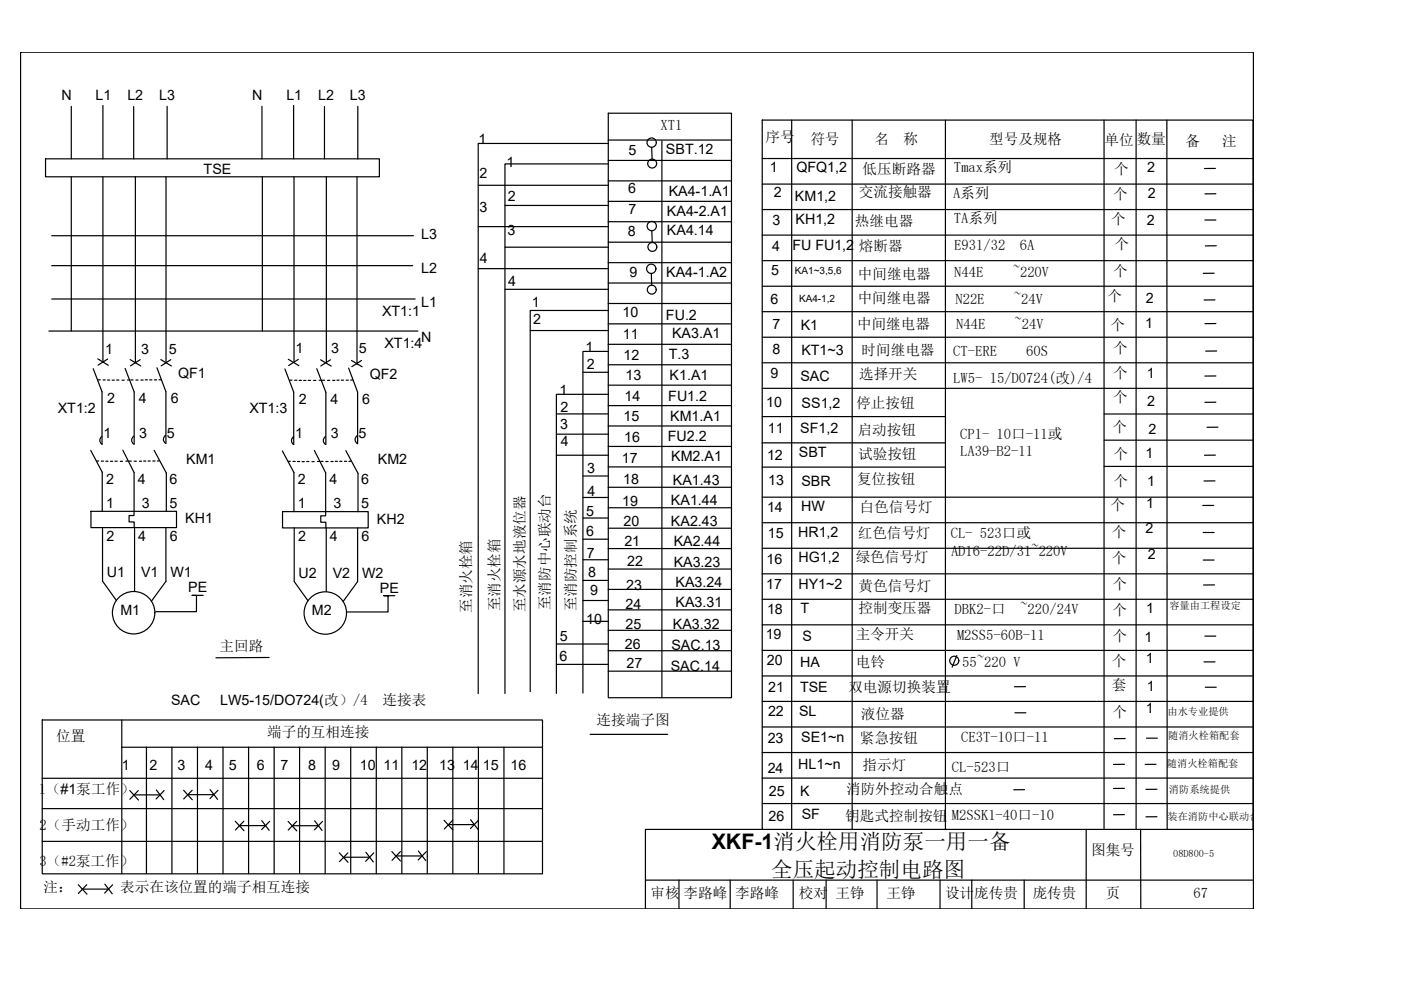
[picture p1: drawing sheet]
<svg xmlns="http://www.w3.org/2000/svg" width="297mm" height="210mm" viewBox="0 0 297 210" stroke-linecap="round" stroke-linejoin="round" font-family="sans-serif">
<!-- layer: 0 -->
<g fill="none" stroke="#000" stroke-width=".25">
<path d="M4.4 11.1h261.3v181.6h-261.3zM9.7 33.7h70.7v3.8h-70.7zM15.1 22.5v11.2M15.1 37.5v32.7M21.8 22.4v11.3M21.8 37.5v39.2M28.3 22.6v11.1M28.7 37.5v39.4M35.2 37.5v39.4M35.4 22.5v11.2M55.5 22.5v11.2M55.6 37.5v32.7"/>
<path d="M62.3 22.4v11.3M62.3 37.5v39.2M68.8 22.6v11.1M69.2 37.5v39.4M75.7 37.5v39.8M75.9 22.5v11.2M101.4 39.3h27.6M128.9 38.4h26.1M128.9 34h26.1M128.9 29.7h26.1M129 24h26.1v123.9h-26.1zM129 30.4h-27.6v116.7"/>
<path d="M129 34.8h-21.9v112.2M138.2 31.2l.1 2.5M140.3 29.9v118M161.6 25.5h104.1v150.4h-104.1zM161.6 39h104.1M161.6 33.6h104.1M167.9 25.5v150.4M180.7 25.5v150.4M200.4 25.5v150.4M234.1 25.5v150.4M240.9 25.5v150.4M247.4 25.5l.1 150.4"/>
<path d="M257.7 35.7h-2.3M11 56.3h76.5M11 50h76.7M101.4 48h27.6M101.4 57h27.6M107.1 43.6h21.9M107.1 52.4h21.9M128.9 55.7h26.1M128.9 51.4h26.1M128.9 47h26.1M128.9 42.7h26.1M138.1 58l.1 2.5"/>
<path d="M138.2 48.9l.1 2.5M161.6 55.3h104.1M161.6 49.8h104.1M161.6 44.4h104.1M255.5 46.7h2.3M257.4 57.9l-2.3 .1M257.8 41.1h-2.3M257.9 52.1h-2.4M10.4 70.2h78.2M11 63.4h77M19.8 78.2l1.8 4.9v11.1a1.01 1.01 0 0 1 0-1.7M20.7 76.1l2.3 1.3"/>
<path d="M22.8 76.1l-2 1.3M26.5 78.1l1.9 5v11.1M27.6 76.2l2.2 1.4M29.7 76.3l-2 1.3M33.3 78l1.9 5.1v10.9M34.1 76.2l2.2 1.4M36.2 76.3l-2 1.3M60.4 78.2l1.9 4.9v11.2a1.01 1.01 0 0 1 0-1.7M61.1 76.2l2.3 1.3M63.2 76.2l-2 1.3M67.2 78.2l1.9 5v11.1M68 76.3l2.2 1.3"/>
<path d="M70.1 76.3l-2.1 1.3M73.9 78l1.9 5.1v11M74.5 76.4l2.3 1.4M76.6 76.4l-2 1.3M107.1 61.3h21.9M112.4 70.1h16.6M123.6 78.9h5.4M128.9 77.3h26.1M128.9 73h26.1M128.9 68.7h26.1M128.9 64.3h26.1M128.9 60h26.1"/>
<path d="M129 65.8h-16.6v80.8M129 74.5h-5.4v72.4M161.6 76.9h104.1M161.6 71.5h104.1M161.6 66.1h104.1M161.6 60.7h104.1M257.6 63.6h-2.3M257.8 79.7h-2.3M257.8 68.6h-2.3M258 74.4h-2.4M19.2 95.5l2.5 4.6v8.3M20.5 97.7h.4"/>
<path d="M20.8 80.5h.5M21.5 97.8h.4M21.8 80.6h.5M22.4 97.8h.5M22.8 80.6h.5M23.4 97.8h.5M23.8 80.6h.4M24.4 97.8h.4M24.7 80.6h.5M25.5 97.8h.5M25.9 80.6h.4M26 95.4l2.4 4.8v9.1h-1v1.4h1v1.2"/>
<path d="M26.7 97.8h.5M27 80.6h.5M27.4 97.8h.5M27.7 80.6h.5M28.4 92.5a1.01 1.01 0 0 0 0 1.7M28.4 97.8h.5M28.8 80.6h.5M29.5 97.8h.5M29.9 80.6h.5M30.5 97.7h.4M30.8 80.5h.5M31.4 97.7h.5"/>
<path d="M31.7 80.5h.5M32.4 97.7h.5M32.7 95.5l2.6 4.8v8.1M32.7 80.5h.5M33.4 97.7h.4M33.7 80.5h.5M35.1 92.3a1.01 1.01 0 0 0 0 1.7M59.9 95.6l2.4 4.6v8.3M61.1 97.8h.5M61.4 80.6h.5M62.1 97.8h.5M62.5 80.6h.4"/>
<path d="M63.1 97.9h.4M63.4 80.6h.5M64.1 97.9h.4M64.4 80.7h.5M65 97.9h.5M65.4 80.6h.4M66.1 97.9h.5M66.5 80.7h.5M66.7 95.5l2.3 4.7v9.2h-1v1.3h1.1v1.2M67.3 97.8h.5M67.7 80.6h.4M68 97.8h.5"/>
<path d="M68.4 80.6h.4M69 92.6a1.01 1.01 0 0 0 0 1.6M69.1 97.9h.5M69.4 80.6h.5M70.2 97.9h.4M70.5 80.6h.5M71.1 97.8h.4M71.4 80.6h.5M72 97.8h.5M72.4 80.6h.4M73 97.8h.5M73.3 95.5l2.6 4.9v8.1"/>
<path d="M73.4 80.6h.5M74 97.8h.4M74.3 80.6h.5M75.7 92.4a1.01 1.01 0 0 0 0 1.6M118 87.8h11M118 92.1h11M118 96.5h11M128.9 99h26.1M128.9 94.7h26.1M128.9 90.3h26.1M128.9 86h26.1M128.9 81.7h26.1"/>
<path d="M129 83.6h-11v63.4M161.6 82.3h104.1M161.6 88.3h38.8M161.6 93.9h38.8M161.6 99h38.8M234.1 87.8h31.6M234.1 93.3h31.6M234.1 98.9h31.6M257.7 96.5h-2.3M257.8 85.3h-2.3M258.2 90.6h-2.3M19.3 108.4h18.1v3.5h-18.1z"/>
<path d="M21.7 111.9v11.3l3 4.1M28.5 111.9v13.4M35.2 111.9v11.4l-3.1 4.2M59.9 108.5h18.2v3.4h-18.2zM62.4 111.9v11.4l2.9 4.1M69.2 111.9v13.5M75.8 111.9v11.4l-3.1 4.2M123.6 100.9h5.4M123.6 105.5h5.4M123.6 109.8h5.4M123.6 114.3h5.4M123.6 118.7h5.4"/>
<path d="M128.9 116.3h26.1M128.9 112h26.1M128.9 107.7h26.1M128.9 103.3h26.1M161.6 116.2h104.1M161.6 110.8h104.1M161.6 105.4h104.1M255 107.2h2.3M255.1 118.7h2.3M255.1 112.9h2.3M257.6 102h-2.3M43.1 126.2h-2.4h1v3.5h-8.7"/>
<path d="M57.1 139.4l-11.3 .1M83.7 126.3h-2.3h.9v3.5h-8.7M118 136.5h11M123.6 123.1h5.4M123.6 127.3h5.4M123.6 131.7h5.4M128.9 138h26.1M128.9 133.6h26.1M128.9 129.3h26.1M128.9 125h26.1M128.9 120.7h26.1M161.6 137.9h104.1"/>
<path d="M161.6 132.5h104.1M161.6 127.1h104.1M161.6 121.7h104.1M202.9 139l-1 2.5M255.5 134.9h2.3M257.5 124h-2.3M9 152.7h106v32.6h-106zM25.8 152.7v32.6M25.8 158.4h89.2M31.1 158.4v26.9M36.4 158.4v26.9M41.9 158.4v26.9"/>
<path d="M47.3 158.4v26.9M52.7 158.4v26.9M58.1 158.4v26.9M63.5 158.4v26.9M68.9 158.4v26.9M74.4 158.4v26.9M79.8 158.4v26.9M85.2 158.4v26.9M90.6 158.4v26.9M96 158.4v26.9M101.4 158.4v26.9M106.8 158.4v26.9"/>
<path d="M118 140.9h11M125.1 155.7h16.5M128.9 142.3h26.1M161.6 159.6h104.1M161.6 154.1h104.1M161.6 148.7h104.1M161.6 143.3h104.1M215.2 151.1h2.3M217.4 145.6h-2.3M238.6 156.6h-2.3M243.1 156.5h2.3M255.3 140.3h2.3"/>
<path d="M255.5 145.7h2.4M9 165h106M9 171.5h106M9 178.4h106M27.5 167.6l1.9 2M28.4 168.5h5.6M29.3 167.6l-1.8 1.9M33.1 167.5l1.6 2M34.8 167.6l-1.7 1.8M38.9 167.6l1.9 2M39.9 168.5h5.5M40.7 167.6l-1.8 1.8"/>
<path d="M44.6 167.4l1.5 2.1M46.2 167.6l-1.7 1.7M49.9 174.1l1.8 2M50.8 175h5.5M51.7 174.1l-1.8 1.9M55.5 174l1.6 2M57.2 174.1l-1.7 1.8M61.1 174.2l1.8 2M62 175.1h5.5M62.9 174.2l-1.8 1.8M66.7 174l1.6 2.1M68.4 174.2l-1.7 1.7"/>
<path d="M94.1 173.9l1.9 2M95.1 174.8h5.5M96 173.9l-1.8 1.9M99.8 173.8l1.5 2.1M101.4 173.9l-1.7 1.8M161.6 175.9h-24.8v16.8M161.6 170.4h104.1M161.6 165h104.1M217.2 167.4h-2.3M230.3 175.9v16.8M238.4 162.1h-2.3M238.4 167.2h-2.3"/>
<path d="M238.4 172.7h-2.3M241.8 175.9l.1 16.8M245.1 162.1h-2.3M245.3 167.3l-2.3 .1M245.3 173.2h-2.3M16.6 187.6l1.8 2M17.5 188.5h5.5M18.4 187.6l-1.8 1.8M22.2 187.5l1.6 2M23.9 187.6l-1.7 1.8M71.9 180.8l1.9 2M72.9 181.8h5.5"/>
<path d="M73.8 180.8l-1.8 1.9M77.6 180.7l1.5 2.1M79.2 180.8l-1.7 1.8M83.1 180.6l1.8 2M84 181.5h5.5M84.9 180.6l-1.8 1.8M88.7 180.4l1.6 2.1M90.4 180.6l-1.7 1.7M136.8 186.6h128.9M144 186.6v6.1M154.8 186.6v6.1M168.2 186.6v6.1"/>
<path d="M175.2 186.6v6.1M185.9 186.6v6.1M199.3 186.6v6.1M206 186.6v6.1M217.1 186.6v6.1"/>
<circle cx="138.2" cy="30.2" r=".98"/>
<circle cx="138.3" cy="34.7" r=".94"/>
<circle cx="138.1" cy="57" r=".98"/>
<circle cx="138.2" cy="47.9" r=".98"/>
<circle cx="138.3" cy="52.4" r=".94"/>
<circle cx="138.2" cy="61.4" r=".94"/>
<circle cx="28.3" cy="129.9" r="4.5"/>
<circle cx="69" cy="130" r="4.5"/>
<circle cx="202.3" cy="140.1" r=".96"/>
</g>
<text font-size="4.6" x="163.5" y="186">全压起动控制电路图</text>
<text font-size="4.5" x="150.9" y="180.1">XKF-1消火栓用消防泵一用一备</text>
<g font-size="3.1">
<text x="140" y="27.6">XT1</text>
<text x="162.3" y="30.1">序号</text>
<text x="171.8" y="30.6">符号</text>
<text x="185.4" y="30.4">名</text>
<text x="191.6" y="30.4">称</text>
<text x="209.7" y="30.6">型号及规格</text>
<text x="234.2" y="30.8">单位</text>
<text x="241" y="30.6">数量</text>
<text x="251.4" y="30.9">备</text>
<text x="259.1" y="30.9">注</text>
<text x="182.1" y="41.9">交流接触器</text>
<text x="182.9" y="36.8">低压断路器</text>
<text x="202.2" y="36.5">Tmax系列</text>
<text x="236.2" y="37">个</text>
<text x="181.3" y="47.9">热继电器</text>
<text x="202.1" y="42">A系列</text>
<text x="202.2" y="47.3">TA系列</text>
<text x="235.6" y="47.6">个</text>
<text x="236" y="42.2">个</text>
<text x="182.1" y="53.2">熔断器</text>
<text x="202.3" y="53.1">E931/32</text>
<text x="216.2" y="53.1">6A</text>
<text x="236.3" y="52.7">个</text>
<text x="181.9" y="59.2">中间继电器</text>
<text x="202.3" y="58.8">N44E</text>
<text x="214.7" y="58.8">~220V</text>
<text x="236" y="58.5">个</text>
<text x="181.8" y="64.3">中间继电器</text>
<text x="202.6" y="64.6">N22E</text>
<text x="215" y="64.6">~24V</text>
<text x="234.8" y="63.9">个</text>
<text x="181.7" y="69.7">中间继电器</text>
<text x="202.7" y="69.7">N44E</text>
<text x="215.1" y="69.7">~24V</text>
<text x="235.5" y="70">个</text>
<text x="182.7" y="75.3">时间继电器</text>
<text x="202.1" y="75.4">CT-ERE</text>
<text x="217.6" y="75.4">60S</text>
<text x="236" y="74.8">个</text>
<text x="182.1" y="80.4">选择开关</text>
<text x="202.1" y="81.2">LW5- 15/D0724(改)/4</text>
<text x="236" y="80.1">个</text>
<text x="181.6" y="86.4">停止按钮</text>
<text x="236" y="85.3">个</text>
<text x="181.8" y="92.3">启动按钮</text>
<text x="203.6" y="93.1">CP1- 10口-11或</text>
<text x="235.8" y="91.7">个</text>
<text x="181.9" y="97.3">试验按钮</text>
<text x="203.6" y="96.7">LA39-B2-11</text>
<text x="236.1" y="97.4">个</text>
<text x="181.7" y="102.6">复位按钮</text>
<text x="236.1" y="103">个</text>
<text x="182.2" y="108.6">白色信号灯</text>
<text x="235.5" y="108.2">个</text>
<text x="235.8" y="113.8">个</text>
<text x="181.4" y="119.3">绿色信号灯</text>
<text x="181.9" y="114.1">红色信号灯</text>
<text x="201.6" y="114.1">CL- 523口或</text>
<text x="201.6" y="118">AD16-22D/31~220V</text>
<text x="235.8" y="119.4">个</text>
<text x="182" y="125.2">黄色信号灯</text>
<text x="235.8" y="124.8">个</text>
<text x="99.9" y="130" transform="rotate(-90 99.9 130)">至消火栓箱</text>
<text x="105.9" y="129.6" transform="rotate(-90 105.9 129.6)">至消火栓箱</text>
<text x="111.3" y="129.9" transform="rotate(-90 111.3 129.9)">至水源水地液位器</text>
<text x="116.6" y="129.4" transform="rotate(-90 116.6 129.4)">至消防中心联动台</text>
<text x="122.1" y="129.6" transform="rotate(-90 122.1 129.6)">至消防控制系统</text>
<text x="182" y="130">控制变压器</text>
<text x="202.4" y="130.1">DBK2-口</text>
<text x="216.3" y="130.1">~220/24V</text>
<text x="235.8" y="130.3">个</text>
<text x="46.5" y="138">主回路</text>
<text x="181.4" y="135.5">主令开关</text>
<text x="202.9" y="135.7">M2SS5-60B-11</text>
<text x="235.8" y="135.9">个</text>
<text x="181.5" y="141.3">电铃</text>
<text x="204" y="141.4">55~220 V</text>
<text x="235.8" y="141.1">个</text>
<text x="81.1" y="149.5">连接表</text>
<text x="179.9" y="146.7">双电源切换装置</text>
<text x="235.7" y="146.4">套</text>
<text x="126.5" y="153.8">连接端子图</text>
<text x="182.5" y="152.4">液位器</text>
<text x="235.8" y="152.1">个</text>
<text x="11.9" y="157.1">位置</text>
<text x="56.6" y="156.2">端子的互相连接</text>
<text x="182.3" y="157.6">紧急按钮</text>
<text x="203.8" y="157.4">CE3T-10口-11</text>
<text x="182.9" y="163.3">指示灯</text>
<text x="201.8" y="163.6">CL-523口</text>
<text x="8.2" y="168.3">1（#1泵工作）</text>
<text x="179.4" y="168.4">消防外控动合触点</text>
<text x="201.8" y="173.8">M2SSK1-40口-10</text>
<text x="8.4" y="175.9">2（手动工作）</text>
<text x="179.2" y="174">钥匙式控制按钮</text>
<text x="8.4" y="183.5">3（#2泵工作）</text>
<text x="231.3" y="181.3">图集号</text>
<text x="9.2" y="189.2">注：</text>
<text x="25.5" y="189.2">表示在该位置的端子相互连接</text>
<text x="137.9" y="190.4">审核</text>
<text x="144.9" y="190.4">李路峰</text>
<text x="155.9" y="190.4">李路峰</text>
<text x="169.4" y="190.4">校对 王铮</text>
<text x="188" y="190.4">王铮</text>
<text x="200.4" y="190.4">设计庞传贵</text>
<text x="219" y="190.4">庞传贵</text>
<text x="234.4" y="190.4">页</text>
<text x="253" y="190.4">67</text>
</g>
<g font-size="3">
<text x="13" y="21.2">N</text>
<text x="20.3" y="21.2">L1</text>
<text x="27" y="21.2">L2</text>
<text x="33.7" y="21.2">L3</text>
<text x="53.5" y="21.2">N</text>
<text x="60.7" y="21.2">L1</text>
<text x="67.4" y="21.2">L2</text>
<text x="74.2" y="21.2">L3</text>
<text x="101.5" y="30.5">1</text>
<text x="107.4" y="35.4">1</text>
<text x="133.3" y="32.9">5</text>
<text x="141.2" y="32.7">SBT.12</text>
<text x="43.2" y="36.8">TSE</text>
<text x="101.7" y="37.8">2</text>
<text x="133.2" y="41">6</text>
<text x="141.8" y="41.5">KA4-1.A1</text>
<text x="163.2" y="36.4">1</text>
<text x="164.1" y="41.8">2</text>
<text x="168.8" y="36.5">QFQ1,2</text>
<text x="243.2" y="36.6">2</text>
<text x="101.6" y="45">3</text>
<text x="107.7" y="42.6">2</text>
<text x="133.3" y="45.4">7</text>
<text x="141.4" y="45.8">KA4-2.A1</text>
<text x="163.8" y="47.7">3</text>
<text x="168.6" y="42.6">KM1,2</text>
<text x="168.7" y="47.4">KH1,2</text>
<text x="243.2" y="47.7">2</text>
<text x="243.3" y="42.1">2</text>
<text x="89.3" y="50.7">L3</text>
<text x="107.6" y="49.9">3</text>
<text x="133.1" y="50.1">8</text>
<text x="141.4" y="49.9">KA4.14</text>
<text x="163.7" y="53.2">4</text>
<text x="168" y="52.9">FU FU1,2</text>
<text x="89.3" y="58">L2</text>
<text x="101.7" y="55.8">4</text>
<text x="133.5" y="58.7">9</text>
<text x="141.2" y="58.8">KA4-1.A2</text>
<text x="163.5" y="58.3">5</text>
<text x="89.3" y="65.2">L1</text>
<text x="107.7" y="60.7">4</text>
<text x="112.8" y="65.2">1</text>
<text x="163.4" y="64.5">6</text>
<text x="243" y="64.3">2</text>
<text x="81" y="67">XT1:1</text>
<text x="113" y="68.8">2</text>
<text x="132" y="67.2">10</text>
<text x="132.1" y="72">11</text>
<text x="141.2" y="67.8">FU.2</text>
<text x="142.5" y="71.6">KA3.A1</text>
<text x="163.8" y="69.8">7</text>
<text x="169.8" y="70">K1</text>
<text x="242.8" y="69.6">1</text>
<text x="22.3" y="75.1">1</text>
<text x="29.9" y="75.1">3</text>
<text x="35.8" y="75.1">5</text>
<text x="62.6" y="74.8">1</text>
<text x="70.2" y="74.8">3</text>
<text x="76.1" y="74.8">5</text>
<text x="81.5" y="73.9">XT1:4</text>
<text x="89.3" y="72.4">N</text>
<text x="124.1" y="74.7">1</text>
<text x="132.2" y="76.4">12</text>
<text x="141.8" y="76.1">T.3</text>
<text x="163.8" y="75.1">8</text>
<text x="169.9" y="75.3">KT1~3</text>
<text x="37.7" y="80.2">QF1</text>
<text x="78.4" y="80.3">QF2</text>
<text x="118.6" y="83.8">1</text>
<text x="124.4" y="78.3">2</text>
<text x="132.7" y="80.6">13</text>
<text x="142" y="80.5">K1.A1</text>
<text x="163.3" y="80.1">9</text>
<text x="169.7" y="80.8">SAC</text>
<text x="243.2" y="80.1">1</text>
<text x="12.3" y="87.5">XT1:2</text>
<text x="22.7" y="85.5">2</text>
<text x="29.5" y="85.5">4</text>
<text x="36.2" y="85.5">6</text>
<text x="52.9" y="87.6">XT1:3</text>
<text x="63.4" y="85.6">2</text>
<text x="70.1" y="85.6">4</text>
<text x="76.8" y="85.6">6</text>
<text x="118.8" y="87.4">2</text>
<text x="132.2" y="89.2">15</text>
<text x="132.4" y="85.1">14</text>
<text x="141.7" y="84.9">FU1.2</text>
<text x="142.1" y="89.3">KM1.A1</text>
<text x="162.5" y="86.3">10</text>
<text x="170" y="86.6">SS1,2</text>
<text x="243.2" y="86.2">2</text>
<text x="21.9" y="92.8">1</text>
<text x="29.5" y="92.8">3</text>
<text x="35.4" y="92.8">5</text>
<text x="62.6" y="92.9">1</text>
<text x="70.1" y="92.9">3</text>
<text x="76" y="92.9">5</text>
<text x="118.8" y="91">3</text>
<text x="118.9" y="94.6">4</text>
<text x="132.3" y="93.6">16</text>
<text x="141.6" y="93.6">FU2.2</text>
<text x="162.8" y="91.9">11</text>
<text x="169.7" y="91.7">SF1,2</text>
<text x="243.5" y="91.9">2</text>
<text x="39.5" y="98.3">KM1</text>
<text x="80.1" y="98.4">KM2</text>
<text x="124.5" y="100.3">3</text>
<text x="131.9" y="98.1">17</text>
<text x="142.3" y="97.6">KM2.A1</text>
<text x="162.6" y="97.6">12</text>
<text x="169.4" y="97">SBT</text>
<text x="242.9" y="97">1</text>
<text x="22.5" y="107.6">1</text>
<text x="22.5" y="102.6">2</text>
<text x="29.2" y="102.6">4</text>
<text x="30" y="107.6">3</text>
<text x="35.9" y="107.6">5</text>
<text x="35.9" y="102.6">6</text>
<text x="63.1" y="107.7">1</text>
<text x="63.1" y="102.6">2</text>
<text x="69.8" y="102.6">4</text>
<text x="70.7" y="107.7">3</text>
<text x="76.6" y="107.7">5</text>
<text x="76.6" y="102.6">6</text>
<text x="124.5" y="105.2">4</text>
<text x="131.9" y="107.2">19</text>
<text x="132.1" y="102.6">18</text>
<text x="142.3" y="107.1">KA1.44</text>
<text x="142.7" y="102.8">KA1.43</text>
<text x="162.9" y="102.8">13</text>
<text x="169.9" y="103">SBR</text>
<text x="243" y="107.8">1</text>
<text x="243.2" y="103">1</text>
<text x="39.3" y="111">KH1</text>
<text x="79.9" y="111">KH2</text>
<text x="124.2" y="113.7">6</text>
<text x="124.3" y="109.4">5</text>
<text x="132.2" y="111.5">20</text>
<text x="142.3" y="111.4">KA2.43</text>
<text x="162.6" y="108.6">14</text>
<text x="169.2" y="113.9">HR1,2</text>
<text x="169.8" y="108.4">HW</text>
<text x="242.9" y="113">2</text>
<text x="22.6" y="114.7">2</text>
<text x="29.3" y="114.7">4</text>
<text x="36" y="114.7">6</text>
<text x="63.2" y="114.7">2</text>
<text x="69.9" y="114.7">4</text>
<text x="76.7" y="114.7">6</text>
<text x="124.4" y="118.4">7</text>
<text x="132.4" y="115.9">21</text>
<text x="133" y="120">22</text>
<text x="142.8" y="115.8">KA2.44</text>
<text x="162.5" y="119.5">16</text>
<text x="162.8" y="114">15</text>
<text x="169.3" y="119.3">HG1,2</text>
<text x="243.3" y="118.5">2</text>
<text x="22.7" y="122.4">U1</text>
<text x="29.9" y="122.4">V1</text>
<text x="36.1" y="122.4">W1</text>
<text x="39.9" y="125.6">PE</text>
<text x="63.3" y="122.5">U2</text>
<text x="70.5" y="122.5">V2</text>
<text x="76.8" y="122.5">W2</text>
<text x="80.5" y="125.6">PE</text>
<text x="124.7" y="122.3">8</text>
<text x="132.8" y="125.1">23</text>
<text x="142.8" y="120.1">KA3.23</text>
<text x="143.2" y="124.4">KA3.24</text>
<text x="162.5" y="124.8">17</text>
<text x="169.3" y="124.9">HY1~2</text>
<text x="25.5" y="130.3">M1</text>
<text x="66.1" y="130.4">M2</text>
<text x="125.2" y="126.1">9</text>
<text x="132.6" y="129.1">24</text>
<text x="143.2" y="128.8">KA3.31</text>
<text x="162.6" y="130.2">18</text>
<text x="169.7" y="130.1">T</text>
<text x="243" y="130">1</text>
<text x="118.7" y="135.9">5</text>
<text x="124.3" y="132.2">10</text>
<text x="132.5" y="137.5">26</text>
<text x="132.7" y="133.4">25</text>
<text x="142.3" y="137.8">SAC.13</text>
<text x="142.7" y="133.4">KA3.32</text>
<text x="162.3" y="135.5">19</text>
<text x="170.2" y="135.8">S</text>
<text x="242.6" y="136.1">1</text>
<text x="118.6" y="140.2">6</text>
<text x="132.8" y="141.6">27</text>
<text x="142.2" y="142.3">SAC.14</text>
<text x="162.6" y="141.1">20</text>
<text x="169.7" y="141.3">HA</text>
<text x="243" y="140.6">1</text>
<text x="36.3" y="149.5">SAC</text>
<text x="46.7" y="149.5">LW5-15/DO724(改）/4</text>
<text x="162.9" y="146.6">21</text>
<text x="169.6" y="146.7">TSE</text>
<text x="243.2" y="146.5">1</text>
<text x="162.8" y="151.8">22</text>
<text x="169.4" y="151.8">SL</text>
<text x="243" y="151.2">1</text>
<text x="162.8" y="157.5">23</text>
<text x="169.9" y="157.3">SE1~n</text>
<text x="25.8" y="163.2">1</text>
<text x="31.7" y="163.2">2</text>
<text x="37.6" y="163.2">3</text>
<text x="43.5" y="163.2">4</text>
<text x="48.5" y="163.2">5</text>
<text x="54.4" y="163.2">6</text>
<text x="59.5" y="163.2">7</text>
<text x="65.4" y="163.2">8</text>
<text x="70.4" y="163.2">9</text>
<text x="76.3" y="163.2">10 11</text>
<text x="87.2" y="163.2">12</text>
<text x="93.1" y="163.2">13 14 15</text>
<text x="108.2" y="163.2">16</text>
<text x="162.8" y="163.8">24</text>
<text x="169.2" y="163">HL1~n</text>
<text x="163" y="168.7">25</text>
<text x="169.6" y="168.9">K</text>
<text x="170" y="173.6">SF</text>
<text x="162.9" y="174.1">26</text>
</g>
<g font-size="2.2">
<text x="247.9" y="129.2">容量由工程设定</text>
<text x="247.5" y="151.6">由水专业提供</text>
<text x="247.7" y="156.8">随消火栓箱配套</text>
<text x="247.4" y="162.7">随消火栓箱配套</text>
<text x="247.5" y="173.9">装在消防中心联动合</text>
<text x="247.8" y="168.2">消防系统提供</text>
<text x="248.8" y="181.8">08D800-5</text>
</g>
<g font-size="2.1">
<text x="168.5" y="58.2">KA1~3,5,6</text>
<text x="169.4" y="64">KA4-1,2</text>
</g>
</svg>
